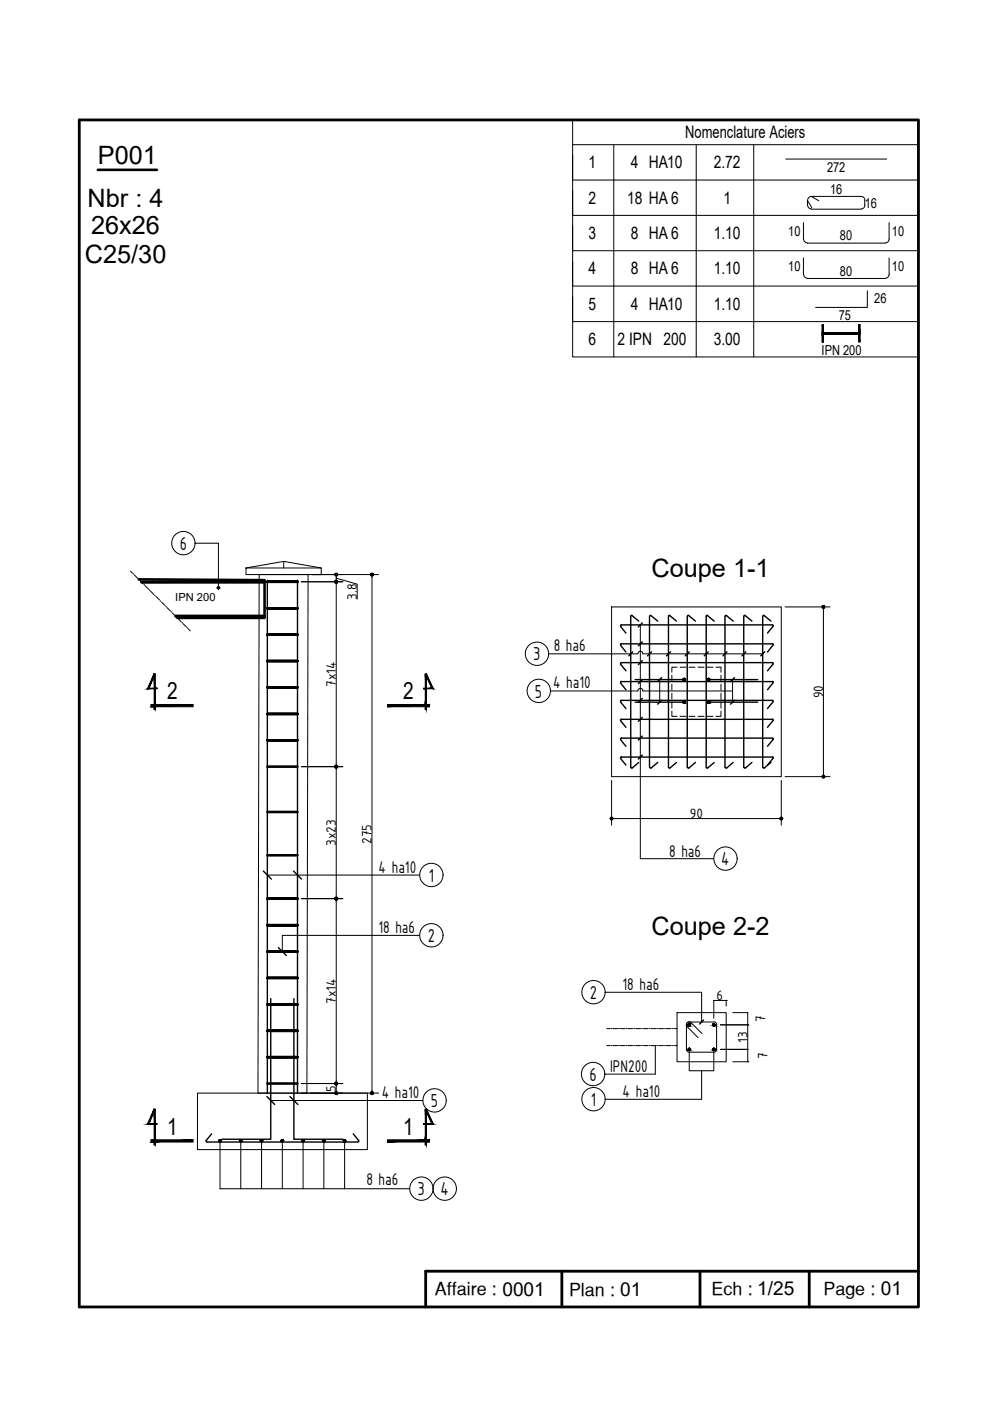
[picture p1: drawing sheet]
<svg xmlns="http://www.w3.org/2000/svg" width="210mm" height="297mm" viewBox="0 0 210 297" stroke-linecap="round" stroke-linejoin="round" font-family="sans-serif">
<!-- layer: -SOG Nomenclature -->
<g fill="none" stroke="#000" stroke-width=".21">
<path d="M121.4 25.4h73.3v12.8h-73.3zM121.4 32.9v12.8h73.3M121.4 30.7h73.3M130.1 30.7v45M147.6 30.7v45M159.8 30.7v45M166.6 33.7h21.4M194.7 32.9v42.8h-73.3v-12.8M121.4 40.4v12.8h73.3M121.4 47.9v12.7h73.3M121.4 55.4v12.8h73.3M170.3 47.2v3.5"/>
<path d="M170.3 54.7v3.5M170.4 50.7a.83 .83 0 0 0 .8 .8h16.5M170.4 58.2a.83 .83 0 0 0 .8 .8M171.2 43.5v-1l.9 1.6M171.2 59h16.5M171.2 43.5a.83 .83 0 0 0 .9 .8M172 41.6h10.6a.83 .83 0 0 1 .8 .9M172 44.4h10.5M172 41.6l1.6 1M172.1 41.6a.83 .83 0 0 0-.9 .9M183.3 42.5v1M183.4 43.5a.83 .83 0 0 1-.8 .8"/>
<path d="M188.5 50.7a.83 .83 0 0 1-.8 .8M188.5 58.2a.83 .83 0 0 1-.8 .8M188.5 47.2v3.5M188.5 54.7v3.5M174.6 70.4v-1.5h-.3v3.6h.3v-1.6l.2-.1M174.6 70.4l.2 .1h7.1l.2-.1M182.1 70.4v-1.5h.2v3.6h-.2v-1.6l-.2-.1-7.1 .1M183.9 61.7v3.5h-11M27.7 121.1l.4 .4M28.2 121.6l.2 .1M28.5 121.9l.7 .7M29.3 122.8l.2 .1"/>
<path d="M29.6 123l.8 .8M30.5 123.9l.1 .2M30.8 124.2l.7 .7M31.7 125l.1 .2M31.9 125.3l.7 .8M32.8 126.2l.1 .2M33.1 126.5l.7 .7M34 127.4l.1 .1M34.2 127.7l.8 .6M35.1 128.5l.2 .1M35.4 128.8l.7 .7M36.2 129.7l.2 .1"/>
<path d="M36.5 129.9l.8 .8M37.4 130.8l.1 .2M37.7 131.1l.7 .7M38.6 131.9l.1 .2M38.8 132.2l.7 .8M39.7 133.1l.1 .2M40 133.4l.3 .4M129.7 128.7h36v36h-36zM128.7 218.1h.6M129.5 218.1h.2M129.9 218.1h1M131.1 218.1h.2"/>
<path d="M131.5 218.1h1M132.8 218.1h.2M133.1 218.1h1.1M134.4 218.1h.2M134.8 218.1h1M136 218.1h.2M136.4 218.1h1M137.6 218.1h.2M138 218.1h1.1M139.2 218.1h.2M139.7 218.1h1M140.9 218.1h.2"/>
<path d="M141.3 218.1h1M142.5 218.1h.2M142.9 218.1h.7M143.6 214.7h10.4v10.4h-10.4zM128.7 221.7h.6M129.5 221.7h.2M129.9 221.7h1M131.1 221.7h.2M131.5 221.7h1M132.8 221.7h.2M133.1 221.7h1.1M134.4 221.7h.2"/>
<path d="M134.8 221.7h1M136 221.7h.2M136.4 221.7h1M137.6 221.7h.2M138 221.7h1.1M139.2 221.7h.2M139.7 221.7h1M140.9 221.7h.2M141.3 221.7h1M142.5 221.7h.2M142.9 221.7h.7"/>
</g>
<!-- layer: 1 SCA texte cotes -->
<g fill="none" stroke="#000" stroke-width=".21">
<path d="M63.9 123.3h8.8M66.1 121.8h14.2M71.3 122.6l4.4 1.3v3.1M71.3 122.1v.9M71.3 123.6v38.6M78.9 122.1v109.4M166.5 128.7h9.5M174.6 129v35.4M63.9 162.5h8.8M71.3 162.8v27.4M129.7 165.5v9.4M130 173.6h35.4"/>
<path d="M165.7 165.5v9.4M166.5 164.7h9.5M63.9 190.5h8.8M71.3 190.9v38.5M151.3 212.1h2.6M151.3 212.1v3.8M152.7 217.3h5.9M153.9 212.1h.1M154 212.1h.1M154 212.1v1.2M155.4 214.7h3.2M158.5 217.3v7.8"/>
<path d="M158.5 217.3h.1M158.5 214.7h.1M158.5 214.7v2.6M63.9 231.8h16.4M63.9 229.7h8.8M71.3 230v1.5M152.7 222.5h5.9M155.4 225.1h3.2M158.5 225.1h.1"/>
</g>
<g fill="#000" stroke="#000" stroke-width=".21">
<path d="M71 123.3l.1 .3 .2-.3zM71.1 123.6l.2-.3v.3z"/>
<path d="M71.1 123.6h.2v-.3zM71.3 123.3l.2 .3h-.2zM71.3 123.3l.2 .3 .1-.3z"/>
<path d="M71.1 122l.2 .1v-.3zM71.3 121.8l.2 .2-.2 .1zM71.3 121.8l.2 .2 .1-.2z"/>
<path d="M71.1 123.1l.2 .2v-.3zM71.1 123.1l.2 .2h-.3zM71 123.3l.1 .3 .2-.3z"/>
<path d="M71.3 123.3v.3h.2zM71.3 123.3h.3l-.1 .3zM71.3 123.3h.3l-.1-.2z"/>
<path d="M71.1 121.6l.2 .2v-.3zM71.1 121.6l.2 .2h-.3zM71 121.8l.1 .2 .2-.2z"/>
<path d="M71.3 123v.3l.2-.2zM71.1 123.1l.2-.1v.3zM71.1 123.1l-.1 .2h.3z"/>
<path d="M71.3 123.3h.3l-.1-.2zM71.3 123l.2 .1-.2 .2z"/>
<path d="M71.5 121.6l-.2 .2h.3zM71.3 121.5l.2 .1-.2 .2z"/>
<path d="M78.7 122l.2 .1v-.3zM78.9 121.8l.2 .2-.2 .1zM78.9 121.8l.2 .2 .1-.2z"/>
<path d="M78.7 121.6l.2 .2v-.3zM78.7 121.6l.2 .2h-.4zM78.5 121.8l.2 .2 .2-.2z"/>
<path d="M79.1 121.6l-.2 .2h.3zM78.9 121.5l.2 .1-.2 .2z"/>
<path d="M174.4 128.9l.2 .1v-.3zM174.6 128.7l.2 .2-.2 .1zM174.6 128.7l.2 .2 .1-.2z"/>
<path d="M174.4 128.5l.2 .2v-.3zM174.4 128.5l.2 .2h-.3zM174.3 128.7l.1 .2 .2-.2z"/>
<path d="M174.8 128.5l-.2 .2h.3zM174.6 128.4l.2 .1-.2 .2z"/>
<path d="M71 162.5l.1 .3 .2-.3zM71.1 162.8l.2-.3v.3z"/>
<path d="M71.1 162.8h.2v-.3zM71.3 162.5l.2 .3h-.2zM71.3 162.5l.2 .3 .1-.3z"/>
<path d="M71.1 162.3l.2 .2v-.3zM71.1 162.3l.2 .2h-.3zM71 162.5l.1 .3 .2-.3z"/>
<path d="M71.3 162.5v.3h.2zM71.3 162.5h.3l-.1 .3zM71.3 162.5h.3l-.1-.2z"/>
<path d="M71.3 162.2v.3l.2-.2zM71.1 162.3l.2-.1v.3zM71.1 162.3l-.1 .2h.3z"/>
<path d="M71.5 162.3l-.2 .2h.3zM71.3 162.2l.2 .1-.2 .2z"/>
<path d="M129.4 173.6l.1 .2 .2-.2zM129.5 173.8l.2-.2v.2zM129.7 173.6v.2h.2z"/>
<path d="M129.5 173.3l.2 .3v-.3zM129.5 173.3l.2 .3h-.3z"/>
<path d="M129.7 173.6l.2 .2 .1-.2zM129.7 173.6l.2-.3 .1 .3zM129.7 173.3v.3l.2-.3z"/>
<path d="M165.4 173.3v.3h.3zM165.4 173.6h.3l-.3 .2zM165.7 173.6l-.3 .2h.3z"/>
<path d="M165.7 173.6v.2h.2zM165.7 173.6h.2v.2z"/>
<path d="M165.9 173.3l-.2 .3h.2zM165.7 173.3h.2l-.2 .3zM165.4 173.3l.3 .3v-.3z"/>
<path d="M174.3 164.7l.1 .2 .2-.2zM174.4 164.9l.2-.2v.3z"/>
<path d="M174.6 164.7v.3l.2-.1zM174.6 164.7h.3l-.1 .2zM174.6 164.7h.3l-.1-.2z"/>
<path d="M174.6 164.4v.3l.2-.2zM174.4 164.5l.2-.1v.3zM174.4 164.5l-.1 .2h.3z"/>
<path d="M71 190.5l.1 .2 .2-.2zM71.1 190.7l.2-.2v.4z"/>
<path d="M71.1 190.7l.2 .2v-.4zM71.3 190.5l.2 .2-.2 .2zM71.3 190.5l.2 .2 .1-.2z"/>
<path d="M71.1 190.3l.2 .2v-.3zM71.1 190.3l.2 .2h-.3zM71 190.5l.1 .2 .2-.2z"/>
<path d="M71.3 190.5v.4l.2-.2zM71.3 190.5h.3l-.1 .2zM71.3 190.5h.3l-.1-.2z"/>
<path d="M71.3 190.2v.3l.2-.2zM71.1 190.3l.2-.1v.3zM71.1 190.3l-.1 .2h.3z"/>
<path d="M71.5 190.3l-.2 .2h.3zM71.3 190.2l.2 .1-.2 .2z"/>
<path d="M71 231.8l.1 .2 .2-.2zM71.1 232l.2-.2v.3z"/>
<path d="M71 229.7l.1 .2 .2-.2zM71.1 229.9l.2-.2v.3z"/>
<path d="M71.1 229.9l.2 .1v-.3zM71.3 229.7l.2 .2-.2 .1zM71.3 229.7l.2 .2 .1-.2z"/>
<path d="M71.3 231.8v.3l.2-.1zM71.3 231.8h.3l-.1 .2zM71.3 231.8h.3l-.1-.3z"/>
<path d="M71.1 229.5l.2 .2v-.3zM71.1 229.5l.2 .2h-.3zM71 229.7l.1 .2 .2-.2z"/>
<path d="M71.3 229.7v.3l.2-.1zM71.3 229.7h.3l-.1 .2zM71.3 229.7h.3l-.1-.2z"/>
<path d="M71.3 231.5v.3l.2-.3zM71.1 231.5h.2v.3zM71.1 231.5l-.1 .3h.3z"/>
<path d="M71.3 229.4v.3l.2-.2zM71.1 229.5l.2-.1v.3zM71.1 229.5l-.1 .2h.3z"/>
<path d="M71.5 229.5l-.2 .2h.3zM71.3 229.4l.2 .1-.2 .2z"/>
<path d="M78.5 231.8l.2 .2 .2-.2zM78.7 232l.2-.2v.3z"/>
<path d="M78.9 231.8v.3l.2-.1zM78.9 231.8h.3l-.1 .2zM78.9 231.8h.3l-.1-.3z"/>
<path d="M78.9 231.5v.3l.2-.3zM78.7 231.5h.2v.3zM78.7 231.5l-.2 .3h.4z"/>
</g>
<path d="M60.2 119l-8 1.4M52.2 120.4h15.9v1.4h-15.9zM54.9 121.8h10.4l-.2 110h-10.4zM60.2 120.4v-1.4l7.9 1.4M41.9 231.8h36v11.9h-36z" fill="none" stroke="#000" stroke-width=".21"/>
<!-- layer: -SOG Aciers -->
<g fill="none" stroke="#000" stroke-width=".3">
<path d="M56.7 123v108.8M63.1 123v108.8M131.6 132.8l1.1 1.4M131.6 136.8l1.1 1.4M131.7 132.5h32M131.7 136.5h32M131.8 132.5l-.2 .1v.2M131.8 136.5l-.2 .1v.2M134 130.5l1.4 1.2M134 130.5h-.2l-.1 .1v32.1l.3 .1M137.7 130.7v32M138 130.5l1.4 1.2"/>
<path d="M138.1 130.5h-.2l-.1 .1M142 130.5l1.4 1.2M142 130.5h-.2l-.1 .1v32.1l.3 .1M145.7 130.7v32M146 130.5l1.4 1.2M146.1 130.5h-.2l-.1 .1M150 130.5l1.4 1.2M150 130.5h-.2l-.1 .1v32.1l.3 .1M153.7 130.7v32M154.1 130.5l1.3 1.2M154.1 130.5h-.2l-.1 .1M157.7 130.7v32"/>
<path d="M158 130.5l1.4 1.2M158 130.5h-.2l-.1 .1M161.7 130.7v32M162.1 130.5l1.3 1.2M162.1 130.5h-.2l-.1 .1M163.8 132.5l.1 .1v.2M163.8 136.5l.1 .1v.2M163.9 132.8l-1.2 1.4M163.9 136.8l-1.2 1.4M131.6 140.8l1.1 1.4M131.6 144.8l1.1 1.4M131.6 148.8l1.1 1.4"/>
<path d="M131.6 152.8l1.1 1.4M131.6 156.8l1.1 1.4M131.7 140.5h32M131.7 144.5h32M131.7 148.5h32M131.7 152.5h32M131.7 156.5h32M131.8 140.5l-.2 .1v.2M131.8 144.5l-.2 .1v.2M131.8 148.5l-.2 .1v.2M131.8 152.5l-.2 .1v.2M131.8 156.5l-.2 .1v.2"/>
<path d="M134.7 144.1h10.4M134.7 148.9h10.4M150.2 144.1h10.5M150.2 148.9h10.5M163.8 140.5l.1 .1v.2M163.8 144.5l.1 .1v.2M163.8 148.5l.1 .1v.2M163.8 152.5l.1 .1v.2M163.8 156.5l.1 .1v.2M163.9 140.8l-1.2 1.4M163.9 144.8l-1.2 1.4M163.9 148.8l-1.2 1.4"/>
<path d="M163.9 152.8l-1.2 1.4M163.9 156.8l-1.2 1.4M131.6 160.8l1.1 1.4M131.7 160.5h32M131.8 160.5l-.2 .1v.2M135.4 161.7l-1.4 1.1M137.8 162.7l.1 .1h.2M139.4 161.7l-1.4 1.1M143.4 161.7l-1.4 1.1M145.8 162.7l.1 .1h.2M147.4 161.7l-1.4 1.1M151.4 161.7l-1.4 1.1"/>
<path d="M153.8 162.7l.1 .1h.2M155.4 161.7l-1.3 1.1M157.7 162.7l.1 .1h.2M159.4 161.7l-1.4 1.1M161.8 162.7l.1 .1h.2M163.4 161.7l-1.3 1.1M163.8 160.5l.1 .1v.2M163.9 160.8l-1.2 1.4M57.4 211.7v29.8h-10.4M62.3 211.7v29.8h10.4M43.7 241.8v.2l.2 .1M43.9 242.1h32"/>
<path d="M44.9 240.4l-1.2 1.4M74.9 240.4l1.1 1.4M76 241.8l.1 .2-.2 .1"/>
</g>
<g fill="none" stroke="#000" stroke-width=".55">
<path d="M29.4 122.8l26.7 .2v8h-18.5M30.1 123.5h26M37.2 130.6h18.9M37.3 130.8h18.8M56.1 123.3l-26.1 .1M63.1 134.6h-6.4h6.4M63.1 129h-6.4h6.4M63.1 123.3h-6.4h6.4M63.1 157h-6.4h6.4M63.1 151.4h-6.4h6.4M63.1 145.7h-6.4h6.4M63.1 140.2h-6.4h6.4"/>
<path d="M56.7 172.2h6.4M56.7 162.5h6.4M56.7 181.3h6.4M63.1 196.2h-6.4h6.4M63.1 190.5h-6.4h6.4M63.1 218.6h-6.4h6.4M63.1 213h-6.4h6.4M63.1 207.3h-6.4h6.4M63.1 201.7h-6.4h6.4M56.7 229.7h6.4M63.1 224.1h-6.4h6.4"/>
</g>
<g fill="#000" stroke="#000" stroke-width=".21">
<path d="M144.8 144.2h.5zM144.9 144h.4zM144.9 149h.3zM145 144.3h.1zM145 149.1h.1zM150 149h.5zM150.2 144.3h.1zM150.2 149.1h.1zM145.9 217.4h.4zM146 217.5h.2zM146.1 217.1h.1zM146.1 217.5h.1z"/>
<path d="M151.2 217.2h.4zM145.9 222.6h.4zM146.1 222.3h.1zM146.1 222.7h.1zM151.2 222.4h.4zM55.2 241.8h.5zM55.3 241.7h.3zM59.6 241.8h.5zM59.7 241.7h.3zM64 242h.5zM64.1 241.7h.3zM64.2 241.6h.1z"/>
<path d="M68.4 242h.5zM68.5 241.7h.3zM68.6 242.1h.1zM72.8 242h.5zM72.9 241.7h.3zM73 242.1h.1z"/>
<path d="M144.9 143.9h.3zM144.9 143.9h.3zM144.9 143.9h.3z"/>
<path d="M145 143.8h.1zM145 143.8h.1zM145 143.8h.1z"/>
<path d="M145 148.7h.1zM145 148.7h.1z"/>
<path d="M145 143.8h.2zM144.9 143.8h.3z"/>
<path d="M145 148.7h.2zM144.9 148.7h.3zM144.9 148.7h.3zM144.9 148.7h.3z"/>
<path d="M145 149.1h.1zM145 149.1h.1z"/>
<path d="M144.9 143.8l.3 .1zM144.9 143.8l.3 .1z"/>
<path d="M144.9 143.9h.3zM144.9 143.9h.3zM144.9 143.9h.3zM144.9 143.9h.3z"/>
<path d="M144.9 144.3h.3zM144.9 144.3h.3z"/>
<path d="M144.9 144.3h.3zM144.9 144.3h.2zM145 144.3h.1zM145 144.3h.1z"/>
<path d="M144.9 148.7h.3zM144.9 148.7h.3z"/>
<path d="M144.9 149.1h.3zM144.9 149.1h.2z"/>
<path d="M144.9 143.9h.3zM144.9 143.9h.3zM144.9 143.9h.3z"/>
<path d="M144.9 144.3h.3zM144.9 144.3h.3z"/>
<path d="M144.9 148.7h.3zM144.9 148.7h.3z"/>
<path d="M144.9 149h.3zM144.9 149h.3z"/>
<path d="M144.9 149l.3 .1zM144.9 149l.3 .1z"/>
<path d="M144.9 149.1h.3zM144.9 149.1h.3zM144.9 149.1h.3zM144.9 149.1h.3z"/>
<path d="M144.9 143.9l.4 .1zM144.9 143.9l.4 .1zM144.8 144h.5z"/>
<path d="M144.9 144.2h.3zM144.9 144.2h.3z"/>
<path d="M144.9 144.2h.3zM144.9 144.2l.3 .1zM144.9 144.3h.3zM144.9 144.3h.3z"/>
<path d="M144.9 148.7h.3zM144.9 148.7h.3z"/>
<path d="M144.9 148.7h.3zM144.9 148.7h.3zM144.9 148.7h.3zM144.9 148.7h.3z"/>
<path d="M144.9 149h.3zM144.9 149h.4z"/>
<path d="M144.9 149h.3zM144.9 149h.3zM144.9 149h.3z"/>
<path d="M144.8 144h.5zM144.8 144h.5zM144.8 144h.5zM144.8 144h.5z"/>
<path d="M144.8 144h.5zM144.8 144h.5z"/>
<path d="M144.8 144l.5 .1zM144.8 144l.5 .1zM144.8 144.1h.5zM144.8 144.1h.5z"/>
<path d="M144.8 144.1h.5zM144.8 144.1h.5zM144.8 144.1h.5zM144.8 144.1h.5z"/>
<path d="M144.8 144.1l.5 .1zM144.8 144.1l.5 .1zM144.8 144.2h.5z"/>
<path d="M144.9 144.2h.4zM144.9 144.2h.3zM144.9 144.2h.3zM144.9 144.2h.3z"/>
<path d="M144.9 148.7h.4zM144.9 148.7h.4z"/>
<path d="M144.9 148.7l.4 .1zM144.9 148.7l.4 .1zM144.8 148.8h.5zM144.8 148.8h.5z"/>
<path d="M144.8 148.8h.5zM144.8 148.8h.5z"/>
<path d="M144.8 148.8l.5 .1zM144.8 148.8l.5 .1zM144.8 148.9h.5zM144.8 148.9h.5z"/>
<path d="M144.8 148.9h.5zM144.8 148.9h.5zM144.8 148.9h.5zM144.8 148.9h.5z"/>
<path d="M144.8 148.9l.5 .1zM144.8 148.9l.5 .1zM144.8 149h.5zM144.8 149h.5z"/>
<path d="M144.8 149h.5zM144.8 149h.5z"/>
<path d="M150.2 143.8h.1zM150.2 143.8h.1zM150.2 143.8h.1z"/>
<path d="M150.2 148.7h.1zM150.2 148.7h.1z"/>
<path d="M150.2 143.8h.2zM150.2 143.8h.2z"/>
<path d="M150.2 148.7h.2zM150.2 148.7h.2zM150.2 148.7h.2zM150.2 148.7h.2z"/>
<path d="M150.2 149.1h.1zM150.2 149.1h.1z"/>
<path d="M150.2 143.8l.2 .1zM150.2 143.8l.2 .1z"/>
<path d="M150.2 143.9h.2zM150.1 143.9h.3zM150.1 143.9h.3zM150.1 143.9h.3z"/>
<path d="M150.2 144.3h.2zM150.2 144.3h.2z"/>
<path d="M150.2 144.3h.2zM150.2 144.3h.1zM150.2 144.3h.1zM150.2 144.3h.1z"/>
<path d="M150.2 148.7h.2zM150.1 148.7h.3z"/>
<path d="M150.2 149.1h.2zM150.2 149.1h.1z"/>
<path d="M150.1 143.9h.4zM150.1 143.9h.4zM150.1 143.9h.4zM150.1 143.9h.4zM150.1 143.9h.4zM150.1 143.9h.4z"/>
<path d="M150.1 144.3h.3zM150.1 144.3h.3z"/>
<path d="M150.1 148.7h.3zM150.1 148.7h.3z"/>
<path d="M150.1 148.7h.4zM150.1 148.7h.4z"/>
<path d="M150.1 149l.3 .1zM150.1 149l.3 .1z"/>
<path d="M150.1 149.1h.3zM150.1 149.1h.3zM150.2 149.1h.2zM150.2 149.1h.2z"/>
<path d="M150.1 143.9l.4 .1zM150.1 143.9l.4 .1z"/>
<path d="M150 144.2h.5zM150 144.2h.5z"/>
<path d="M150 144.2h.5zM150 144.2h.5zM150.1 144.2h.4zM150.1 144.2h.4zM150.1 144.2h.4zM150.1 144.2h.4z"/>
<path d="M150.1 144.2h.4zM150.1 144.2l.3 .1zM150.1 144.3h.3zM150.1 144.3h.3z"/>
<path d="M150.1 148.7h.4zM150.1 148.7h.4zM150.1 148.7h.4zM150.1 148.7h.4z"/>
<path d="M150.1 148.7h.4zM150 148.7h.5z"/>
<path d="M150 148.7l.5 .1zM150 148.7l.5 .1zM150 148.8h.5zM150 148.8h.5z"/>
<path d="M150.1 149h.4zM150.1 149h.4zM150.1 149h.4zM150.1 149h.4z"/>
<path d="M150.1 149h.4zM150.1 149h.3z"/>
<path d="M150 144h.5zM150 144h.5z"/>
<path d="M150 144h.5zM150 144h.5zM150 144h.5zM150 144h.5z"/>
<path d="M150 144h.5zM150 144h.5z"/>
<path d="M150 144l.5 .1zM150 144l.5 .1zM150 144.1h.5zM150 144.1h.5z"/>
<path d="M150 144.1h.5zM150 144.1h.5zM150 144.1h.5zM150 144.1h.5z"/>
<path d="M150 144.1l.5 .1zM150 144.1l.5 .1z"/>
<path d="M150 148.8h.5zM150 148.8h.5z"/>
<path d="M150 148.8l.5 .1zM150 148.8l.5 .1zM150 148.9h.5zM150 148.9h.5z"/>
<path d="M150 148.9h.5zM150 148.9h.5zM150 148.9h.5zM150 148.9h.5z"/>
<path d="M150 148.9l.5 .1zM150 148.9l.5 .1zM150 149h.5zM150 149h.5z"/>
<path d="M150 149h.5zM150 149h.5zM150 149h.5z"/>
<path d="M146.1 217.1h.1zM146 217.1h.2z"/>
<path d="M146 217.1h.3zM146 217.1h.3zM146 217.1h.3zM146 217.1h.3z"/>
<path d="M146 217.1h.3zM146 217.1h.3zM146 217.1h.3zM146 217.1h.3z"/>
<path d="M146 217.5h.3zM146 217.5h.2zM146 217.5h.2z"/>
<path d="M146 217.1h.3zM146 217.1h.3z"/>
<path d="M146 217.1l.3 .1zM146 217.1l.3 .1zM146 217.2h.3zM146 217.2h.3z"/>
<path d="M146 217.5h.3zM146 217.5h.3z"/>
<path d="M146 217.5h.3zM146 217.5h.3zM146 217.5h.3zM146 217.5h.3z"/>
<path d="M146 217.5h.3zM146 217.5h.3zM146 217.5h.3zM146 217.5h.3z"/>
<path d="M146 217.2h.3zM146 217.2h.3z"/>
<path d="M146 217.4l.3 .1zM146 217.4l.3 .1z"/>
<path d="M145.9 217.2h.5zM145.9 217.2h.5z"/>
<path d="M145.9 217.2h.5zM145.9 217.2h.5zM145.9 217.2h.5zM145.9 217.2h.5z"/>
<path d="M145.9 217.2l.5 .1zM145.9 217.2l.5 .1zM145.9 217.3h.5zM145.9 217.3h.5z"/>
<path d="M145.9 217.3h.5zM145.9 217.3h.5zM145.9 217.3h.5zM145.9 217.3h.5z"/>
<path d="M145.9 217.3l.5 .1zM145.9 217.3l.5 .1zM145.9 217.4h.5zM145.9 217.4h.5z"/>
<path d="M145.9 217.4h.5zM145.9 217.4h.4zM145.9 217.4h.4z"/>
<path d="M151.3 217.1h.1zM151.3 217.1h.1z"/>
<path d="M151.3 217.5h.1zM151.3 217.5h.1z"/>
<path d="M151.3 217.1h.2zM151.3 217.1h.2z"/>
<path d="M151.3 217.1h.2zM151.2 217.1h.3z"/>
<path d="M151.2 217.1h.3zM151.2 217.1h.3z"/>
<path d="M151.2 217.1h.3zM151.2 217.1h.3zM151.2 217.1h.3zM151.2 217.1h.3z"/>
<path d="M151.2 217.5h.3zM151.2 217.5h.3z"/>
<path d="M151.3 217.5h.2zM151.3 217.5h.1z"/>
<path d="M151.2 217.1l.4 .1zM151.2 217.1l.4 .1zM151.1 217.2h.5z"/>
<path d="M151.2 217.5h.3zM151.2 217.5h.4z"/>
<path d="M151.2 217.5h.3zM151.2 217.5h.3z"/>
<path d="M151.2 217.5h.3zM151.2 217.5h.3zM151.2 217.5h.3zM151.2 217.5h.3z"/>
<path d="M151.1 217.2h.5zM151.1 217.2h.5zM151.1 217.2h.5zM151.1 217.2h.5z"/>
<path d="M151.1 217.2h.5zM151.1 217.2h.5zM151.1 217.2h.5zM151.1 217.2h.5z"/>
<path d="M151.1 217.4h.5zM151.1 217.4h.5z"/>
<path d="M151.1 217.4h.5zM151.1 217.4h.5zM151.1 217.4h.5zM151.1 217.4h.5z"/>
<path d="M151.1 217.4l.5 .1zM151.1 217.4l.5 .1z"/>
<path d="M151.1 217.2l.5 .1zM151.1 217.2l.5 .1zM151.1 217.3h.5zM151.1 217.3h.5z"/>
<path d="M151.1 217.3h.5zM151.1 217.3h.5zM151.1 217.3h.5zM151.1 217.3h.5z"/>
<path d="M151.1 217.3l.5 .1zM151.1 217.3l.5 .1z"/>
<path d="M146.1 222.3h.1zM146 222.3h.2z"/>
<path d="M146 222.7h.2zM146 222.7h.3z"/>
<path d="M146 222.7h.2zM146 222.7h.2z"/>
<path d="M146 222.3h.3zM146 222.3h.3z"/>
<path d="M146 222.3h.3zM146 222.3h.3z"/>
<path d="M146 222.3h.3zM146 222.3h.3zM146 222.3h.3zM146 222.3h.3z"/>
<path d="M146 222.7h.3zM146 222.7h.3z"/>
<path d="M146 222.7h.3zM146 222.7h.3z"/>
<path d="M146 222.3h.3zM146 222.3h.3z"/>
<path d="M146 222.3l.3 .1zM146 222.3l.3 .1zM146 222.4h.3zM146 222.4h.3z"/>
<path d="M146 222.7h.3zM146 222.7h.3z"/>
<path d="M146 222.7h.3zM146 222.7h.3z"/>
<path d="M146 222.7h.3zM146 222.7h.3z"/>
<path d="M146 222.4h.3zM146 222.4h.3z"/>
<path d="M146 222.6l.3 .1zM146 222.6l.3 .1z"/>
<path d="M145.9 222.4h.5zM145.9 222.4h.5z"/>
<path d="M145.9 222.4h.5zM145.9 222.4h.5zM145.9 222.4h.5zM145.9 222.4h.5z"/>
<path d="M145.9 222.4l.5 .1zM145.9 222.4l.5 .1zM145.9 222.5h.5zM145.9 222.5h.5z"/>
<path d="M145.9 222.5h.5zM145.9 222.5h.5zM145.9 222.5h.5zM145.9 222.5h.5z"/>
<path d="M145.9 222.5l.5 .1zM145.9 222.5l.5 .1zM145.9 222.6h.5zM145.9 222.6h.5z"/>
<path d="M145.9 222.6h.5zM145.9 222.6h.4zM145.9 222.6h.4z"/>
<path d="M151.3 222.3h.1zM151.3 222.3h.1zM151.3 222.3h.1zM151.3 222.3h.1z"/>
<path d="M151.3 222.3h.2zM151.2 222.3h.3z"/>
<path d="M151.3 222.7h.1zM151.3 222.7h.1z"/>
<path d="M151.2 222.3h.3zM151.2 222.3h.3z"/>
<path d="M151.2 222.3h.3zM151.2 222.3h.3zM151.2 222.3h.3zM151.2 222.3h.3z"/>
<path d="M151.2 222.7h.3zM151.2 222.7h.2zM151.3 222.7h.1zM151.3 222.7h.1z"/>
<path d="M151.2 222.3l.4 .1zM151.2 222.3l.4 .1zM151.1 222.4h.5z"/>
<path d="M151.2 222.7h.3zM151.2 222.7h.3zM151.2 222.7h.3zM151.2 222.7h.4z"/>
<path d="M151.2 222.7h.3zM151.2 222.7h.3zM151.2 222.7h.3zM151.2 222.7h.3z"/>
<path d="M151.1 222.4h.5zM151.1 222.4h.5zM151.1 222.4h.5zM151.1 222.4h.5z"/>
<path d="M151.1 222.4h.5zM151.1 222.4h.5zM151.1 222.4h.5zM151.1 222.4h.5z"/>
<path d="M151.1 222.6h.5zM151.1 222.6h.5z"/>
<path d="M151.1 222.6h.5zM151.1 222.6h.5zM151.1 222.6h.5zM151.1 222.6h.5z"/>
<path d="M151.1 222.6l.5 .1zM151.1 222.6l.5 .1z"/>
<path d="M151.1 222.4l.5 .1zM151.1 222.4l.5 .1zM151.1 222.5h.5zM151.1 222.5h.5z"/>
<path d="M151.1 222.5h.5zM151.1 222.5h.5zM151.1 222.5h.5zM151.1 222.5h.5z"/>
<path d="M151.1 222.5l.5 .1zM151.1 222.5l.5 .1z"/>
<path d="M46.6 241.6h.1zM46.6 241.6h.1zM46.6 241.6h.1zM46.6 241.6h.1z"/>
<path d="M46.6 241.6l.2 .1zM46.6 241.6l.2 .1zM46.5 241.7h.3zM46.5 241.7h.3z"/>
<path d="M46.6 242.1h.1zM46.6 242.1h.1z"/>
<path d="M46.5 241.7h.3zM46.5 241.7h.3z"/>
<path d="M46.5 242l.3 .1zM46.5 242l.3 .1z"/>
<path d="M46.5 242.1h.3zM46.5 242.1h.2zM46.6 242.1h.1zM46.6 242.1h.1z"/>
<path d="M46.5 241.7h.3zM46.5 241.7h.3zM46.5 241.7h.3zM46.5 241.7h.3z"/>
<path d="M46.5 241.7l.4 .1zM46.5 241.7l.4 .1zM46.4 241.8h.5zM46.4 241.8h.5z"/>
<path d="M46.5 242h.3zM46.5 242h.3zM46.5 242h.3zM46.5 242h.3z"/>
<path d="M46.5 242h.3zM46.5 242h.3z"/>
<path d="M46.4 241.8h.5zM46.4 241.8h.5zM46.4 241.8h.5zM46.4 241.8h.5z"/>
<path d="M46.4 241.8h.5zM46.4 241.8h.5zM46.4 241.8h.5zM46.4 241.8h.5z"/>
<path d="M46.4 241.9l.5 .1zM46.4 241.9l.5 .1zM46.4 242h.5zM46.4 242h.5z"/>
<path d="M46.4 242h.5zM46.4 242h.5z"/>
<path d="M46.4 242h.5zM46.4 242h.4z"/>
<path d="M46.4 241.8l.5 .1zM46.4 241.8l.5 .1zM46.4 241.9h.5zM46.4 241.9h.5z"/>
<path d="M46.4 241.9h.5zM46.4 241.9h.5z"/>
<path d="M46.4 241.9h.5zM46.4 241.9h.5z"/>
<path d="M51 241.6h.1zM51 241.6h.1zM51 241.6h.1zM51 241.6h.1z"/>
<path d="M51 241.6l.2 .1zM51 241.6l.2 .1zM50.9 241.7h.3zM50.9 241.7h.3z"/>
<path d="M51 242.1h.1zM51 242.1h.1z"/>
<path d="M50.9 241.7h.3zM50.9 241.7h.3z"/>
<path d="M50.9 242l.3 .1zM50.9 242l.3 .1z"/>
<path d="M50.9 242.1h.3zM50.9 242.1h.2zM51 242.1h.1zM51 242.1h.1z"/>
<path d="M50.9 241.7h.3zM50.9 241.7h.3zM50.9 241.7h.3zM50.9 241.7h.3z"/>
<path d="M50.9 241.7l.4 .1zM50.9 241.7l.4 .1zM50.8 241.8h.5zM50.8 241.8h.5z"/>
<path d="M50.9 242h.3zM50.9 242h.3zM50.9 242h.3zM50.9 242h.3z"/>
<path d="M50.9 242h.3zM50.9 242h.3z"/>
<path d="M50.8 241.8h.5zM50.8 241.8h.5zM50.8 241.8h.5zM50.8 241.8h.5z"/>
<path d="M50.8 241.8h.5zM50.8 241.8h.5zM50.8 241.8h.5zM50.8 241.8h.5z"/>
<path d="M50.8 241.9l.5 .1zM50.8 241.9l.5 .1zM50.8 242h.5zM50.8 242h.5z"/>
<path d="M50.8 242h.5zM50.8 242h.5z"/>
<path d="M50.8 242h.5zM50.8 242h.4z"/>
<path d="M50.8 241.8l.5 .1zM50.8 241.8l.5 .1zM50.8 241.9h.5zM50.8 241.9h.5z"/>
<path d="M50.8 241.9h.5zM50.8 241.9h.5z"/>
<path d="M50.8 241.9h.5zM50.8 241.9h.5z"/>
<path d="M55.4 241.6h.1zM55.4 241.6h.1zM55.4 241.6h.1zM55.4 241.6h.1z"/>
<path d="M55.4 241.6l.2 .1zM55.4 241.6l.2 .1zM55.3 241.7h.3zM55.3 241.7h.3z"/>
<path d="M55.4 242.1h.1zM55.4 242.1h.1z"/>
<path d="M55.3 241.7h.3zM55.3 241.7h.3z"/>
<path d="M55.3 242l.3 .1zM55.3 242l.3 .1z"/>
<path d="M55.3 242.1h.3zM55.3 242.1h.2zM55.4 242.1h.1zM55.4 242.1h.1z"/>
<path d="M55.3 241.7h.3zM55.3 241.7h.3zM55.2 241.7h.4z"/>
<path d="M55.2 241.7l.5 .1zM55.2 241.7l.5 .1zM55.2 241.8h.5zM55.2 241.8h.5z"/>
<path d="M55.2 242h.4zM55.2 242h.5z"/>
<path d="M55.2 242h.4zM55.2 242h.4zM55.3 242h.3zM55.3 242h.3z"/>
<path d="M55.3 242h.3zM55.3 242h.3z"/>
<path d="M55.2 241.8h.5zM55.2 241.8h.5zM55.2 241.8h.5z"/>
<path d="M55.2 241.8h.5zM55.2 241.8h.5zM55.2 241.8h.5zM55.2 241.8h.5z"/>
<path d="M55.2 241.8l.5 .1zM55.2 241.8l.5 .1z"/>
<path d="M55.2 241.9h.5zM55.2 241.9h.5z"/>
<path d="M55.2 241.9h.5zM55.2 241.9h.5zM55.2 241.9h.5zM55.2 241.9h.5z"/>
<path d="M55.2 241.9l.5 .1zM55.2 241.9l.5 .1zM55.2 242h.5zM55.2 242h.5z"/>
<path d="M55.2 242h.5zM55.2 242h.5z"/>
<path d="M59.8 241.6h.1zM59.8 241.6h.1zM59.8 241.6h.1zM59.8 241.6h.1z"/>
<path d="M59.8 241.6l.2 .1zM59.8 241.6l.2 .1zM59.7 241.7h.3zM59.7 241.7h.3z"/>
<path d="M59.8 242.1h.1zM59.8 242.1h.1z"/>
<path d="M59.7 241.7h.3zM59.7 241.7h.3z"/>
<path d="M59.7 241.7h.3zM59.7 241.7h.3zM59.6 241.7h.4z"/>
<path d="M59.7 242h.3zM59.7 242h.3z"/>
<path d="M59.7 242h.3zM59.7 242h.3z"/>
<path d="M59.7 242l.3 .1zM59.7 242l.3 .1z"/>
<path d="M59.7 242.1h.3zM59.7 242.1h.2zM59.8 242.1h.1zM59.8 242.1h.1z"/>
<path d="M59.6 241.7l.5 .1zM59.6 241.7l.5 .1zM59.6 241.8h.5zM59.6 241.8h.5z"/>
<path d="M59.6 242h.4zM59.6 242h.5z"/>
<path d="M59.6 242h.4zM59.6 242h.4z"/>
<path d="M59.6 241.8h.5zM59.6 241.8h.5zM59.6 241.8h.5z"/>
<path d="M59.6 241.8h.5zM59.6 241.8h.5zM59.6 241.8h.5zM59.6 241.8h.5z"/>
<path d="M59.6 241.8l.5 .1zM59.6 241.8l.5 .1zM59.6 241.9h.5zM59.6 241.9h.5z"/>
<path d="M59.6 241.9h.5zM59.6 241.9h.5zM59.6 241.9h.5zM59.6 241.9h.5z"/>
<path d="M59.6 241.9l.5 .1zM59.6 241.9l.5 .1zM59.6 242h.5zM59.6 242h.5z"/>
<path d="M59.6 242h.5zM59.6 242h.5z"/>
<path d="M64.1 241.7h.3zM64.1 241.7h.3zM64.1 241.7h.3z"/>
<path d="M64.2 241.6h.1zM64.2 241.6h.1zM64.1 241.6h.2z"/>
<path d="M64.1 241.6l.3 .1zM64.1 241.6l.3 .1zM64.1 241.7h.3z"/>
<path d="M64.1 242.1h.2zM64.1 242.1h.3z"/>
<path d="M64.1 242.1h.2zM64.1 242.1h.2z"/>
<path d="M64.2 242.1h.1zM64.2 242.1h.1z"/>
<path d="M64.1 241.7h.3zM64.1 241.7h.3zM64.1 241.7h.3z"/>
<path d="M64.1 242h.3zM64.1 242h.3zM64.1 242h.3zM64.1 242h.3z"/>
<path d="M64.1 242l.3 .1zM64.1 242l.3 .1z"/>
<path d="M64.1 241.7l.3 .1zM64.1 241.7l.3 .1z"/>
<path d="M64.1 242h.3zM64.1 242h.3z"/>
<path d="M64.1 241.8h.4zM64.1 241.8h.4z"/>
<path d="M64.1 241.8h.4zM64 241.8h.5zM64 241.8h.5zM64 241.8h.5z"/>
<path d="M64 241.8h.5zM64 241.8h.5zM64 241.8h.5zM64 241.8h.5z"/>
<path d="M64 241.8l.5 .1zM64 241.8l.5 .1zM64 241.9h.5zM64 241.9h.5z"/>
<path d="M64 241.9h.5zM64 241.9h.5zM64 241.9h.5zM64 241.9h.5z"/>
<path d="M64 241.9l.5 .1zM64 241.9l.5 .1zM64 242h.5z"/>
<path d="M64.1 242h.4zM64.1 242h.3zM64.1 242h.3zM64.1 242h.3z"/>
<path d="M68.6 241.6h.1zM68.6 241.6h.1zM68.6 241.6h.1z"/>
<path d="M68.6 241.6h.1zM68.5 241.6h.2z"/>
<path d="M68.5 241.6l.2 .1zM68.5 241.6l.2 .1z"/>
<path d="M68.5 241.7h.3zM68.5 241.7h.3zM68.5 241.7h.3zM68.5 241.7h.3z"/>
<path d="M68.5 242.1h.2zM68.5 242.1h.2zM68.6 242.1h.1zM68.6 242.1h.1z"/>
<path d="M68.5 241.7h.3zM68.5 241.7h.3zM68.5 241.7h.3z"/>
<path d="M68.5 242h.3zM68.5 242h.3zM68.5 242h.3zM68.5 242h.3z"/>
<path d="M68.5 242h.3zM68.5 242l.2 .1zM68.5 242.1h.2zM68.5 242.1h.2z"/>
<path d="M68.5 241.7l.3 .1zM68.5 241.7l.3 .1z"/>
<path d="M68.5 242h.3zM68.5 242h.3z"/>
<path d="M68.5 241.8h.4zM68.5 241.8h.4z"/>
<path d="M68.5 241.8h.4zM68.5 241.8h.4zM68.4 241.8h.5zM68.4 241.8h.5z"/>
<path d="M68.4 241.8h.5zM68.4 241.8h.5zM68.4 241.8h.5zM68.4 241.8h.5z"/>
<path d="M68.4 241.8l.5 .1zM68.4 241.8l.5 .1zM68.4 241.9h.5zM68.4 241.9h.5z"/>
<path d="M68.4 241.9h.5zM68.4 241.9h.5zM68.4 241.9h.5zM68.4 241.9h.5z"/>
<path d="M68.4 241.9l.5 .1zM68.4 241.9l.5 .1zM68.4 242h.5z"/>
<path d="M68.5 242h.4zM68.5 242h.3zM68.5 242h.3zM68.5 242h.3z"/>
<path d="M73 241.6h.1zM73 241.6h.1zM73 241.6h.1z"/>
<path d="M73 241.6h.2zM72.9 241.6h.3z"/>
<path d="M72.9 241.6l.3 .1zM72.9 241.6l.3 .1z"/>
<path d="M72.9 241.7h.3zM72.9 241.7h.3zM72.9 241.7h.3zM72.9 241.7h.3z"/>
<path d="M72.9 242.1h.3zM72.9 242.1h.2zM73 242.1h.1zM73 242.1h.1z"/>
<path d="M72.9 241.7h.3zM72.9 241.7h.3zM72.9 241.7h.3z"/>
<path d="M72.9 242h.3zM72.9 242h.3zM72.9 242h.3zM72.9 242h.3z"/>
<path d="M72.9 242h.3zM72.9 242l.3 .1zM72.9 242.1h.3zM72.9 242.1h.3z"/>
<path d="M72.9 241.7l.3 .1zM72.9 241.7l.3 .1z"/>
<path d="M72.9 242h.3zM72.9 242h.3z"/>
<path d="M72.9 241.8h.4zM72.9 241.8h.4z"/>
<path d="M72.9 241.8h.4zM72.9 241.8h.4zM72.8 241.8h.5zM72.8 241.8h.5z"/>
<path d="M72.8 241.8h.5zM72.8 241.8h.5zM72.8 241.8h.5zM72.8 241.8h.5z"/>
<path d="M72.8 241.8l.5 .1zM72.8 241.8l.5 .1zM72.8 241.9h.5zM72.8 241.9h.5z"/>
<path d="M72.8 241.9h.5zM72.8 241.9h.5zM72.8 241.9h.5zM72.8 241.9h.5z"/>
<path d="M72.8 241.9l.5 .1zM72.8 241.9l.5 .1zM72.8 242h.5z"/>
<path d="M72.9 242h.4zM72.9 242h.3zM72.9 242h.3zM72.9 242h.3z"/>
</g>
<g fill="none" stroke="#000" stroke-width=".21">
<path d="M146.1 216.7h5.2M146.2 216.6a.61 .61 0 0 0-.6 .4 .61 .61 0 0 0 .1 .7l2.3 2.3M146.6 216.9l2.2 2.2M146.6 216.8a.61 .61 0 0 0-.7-.1 .61 .61 0 0 0-.4 .6v5.2a.61 .61 0 0 0 .7 .6h5.1M151.4 216.6a.61 .61 0 0 1 .6 .7M151.9 217.3v5.2M152 222.5a.61 .61 0 0 1-.6 .6"/>
<circle cx="145.1" cy="144.1" r=".23"/>
<circle cx="145.1" cy="148.9" r=".23"/>
<circle cx="150.3" cy="144.1" r=".23"/>
<circle cx="150.3" cy="148.9" r=".23"/>
<circle cx="146.2" cy="217.3" r=".23"/>
<circle cx="151.4" cy="217.3" r=".23"/>
<circle cx="146.2" cy="222.5" r=".23"/>
<circle cx="151.4" cy="222.5" r=".23"/>
<circle cx="46.7" cy="241.9" r=".23"/>
<circle cx="51.1" cy="241.9" r=".23"/>
<circle cx="55.5" cy="241.9" r=".23"/>
<circle cx="59.9" cy="241.9" r=".23"/>
<circle cx="64.3" cy="241.9" r=".23"/>
<circle cx="68.7" cy="241.9" r=".23"/>
<circle cx="73.1" cy="241.9" r=".23"/>
</g>
<!-- layer: -SOG Rep. Coupes -->
<g fill="#000" stroke="#000" stroke-width=".21">
<path d="M32 149.4v.4l.9-.4zM32 149.8l.9-.4-.2 .4zM32.9 149.4l-.2 .4 .2 .6zM32.7 149.8l.2 .6h-.2z"/>
<path d="M32.7 142.9v7.5h.2zM32.7 142.9h.2v7.5z"/>
<path d="M32.7 142.8l-1.1 3.1 1.3-3zM32.7 142.8l-1.1 3.1-.4 .1zM31.2 146l2.1-.1h-1.7zM31.2 146l2.1-.1v.1z"/>
<path d="M32 149.8h8.9v-.4zM32 149.4h8.9l-8.9 .4z"/>
<path d="M82.2 149.4v.4l8.8-.4zM82.2 149.8l8.8-.4v.4z"/>
<path d="M90.2 142.9v7.5h.2zM90.2 142.9h.2v7.5z"/>
<path d="M90.2 142.9l1.7 3.1-1.5-3.2zM90.2 142.9l1.7 3.1-.4-.1zM89.8 146h2.1l-.4-.1zM89.8 145.9h1.7l-1.7 .1z"/>
<path d="M90.4 149.8h.6v-.4zM90.2 149.4h.8l-.6 .4zM90.2 149.4l.2 1v-.6zM90.2 149.4l.2 1h-.2z"/>
<path d="M32.7 235.1l-1.1 3.1 1.3-3zM32.7 235.1l-1.1 3.1-.4 .1zM31.2 238.3l2.1-.1zM31.2 238.3l2.1-.1z"/>
<path d="M90.2 235.2l1.7 3.1-1.5-3.2zM90.2 235.2l1.7 3.1-.4-.1zM89.8 238.3h2.1zM89.8 238.2h1.7z"/>
<path d="M32 241.7v.4l.9-.4zM32 242.1l.9-.4-.2 .4zM32.9 241.7l-.2 .4 .2 .6zM32.7 242.1l.2 .6h-.2z"/>
<path d="M32.7 235.2v7.5h.2zM32.7 235.2h.2v7.5z"/>
<path d="M32 242.1h8.9v-.4zM32 241.7h8.9l-8.9 .4z"/>
<path d="M82.2 241.7v.4l8.8-.4zM82.2 242.1l8.8-.4v.4z"/>
<path d="M90.2 235.2v7.5h.2zM90.2 235.2h.2v7.5z"/>
<path d="M90.4 242.1h.6v-.4zM90.2 241.7h.8l-.6 .4zM90.2 241.7l.2 1v-.6zM90.2 241.7l.2 1h-.2z"/>
</g>
<!-- layer: -SOG Aciers Texte -->
<g fill="none" stroke="#000" stroke-width=".21">
<path d="M41.4 115.2h4.9v9.5M135.8 132.5v49.6h15.5M136.3 138.6h25.4M136.3 138.6a.53 .53 0 0 0-.5-.5 .53 .53 0 0 0-.5 .5h-19M116.7 146.5h18.6M135.3 146.5a.53 .53 0 0 1 .5-.5 .53 .53 0 0 1 .5 .5M136.3 146.5h19M139.9 144.1v4.8M155.3 144.1v4.8M56.7 185.5h32.2M88.9 198.3h-29v3.4M128.3 210.4h20.5v6.3"/>
<path d="M57.4 233.3h32.3M138.9 221.7v6h-10.7M146.1 222.5v4.5h5.2v-4.5M148.8 227v6.1h-20.5M46.7 241.9v10.1h40.1M51.1 241.9v10.1M55.5 241.9v10.1M59.9 241.9v10.1M64.3 241.9v10.1M68.7 241.9v10.1M73.1 241.9v10.1"/>
<circle cx="38.9" cy="115.2" r="2.48"/>
<circle cx="46.3" cy="124.6" r=".19"/>
<circle cx="113.9" cy="138.6" r="2.48"/>
<circle cx="114.2" cy="146.5" r="2.48"/>
<circle cx="91.5" cy="198.3" r="2.48"/>
<circle cx="91.5" cy="185.5" r="2.48"/>
<circle cx="153.8" cy="182" r="2.48"/>
<circle cx="125.8" cy="210.4" r="2.48"/>
<circle cx="92.1" cy="233.3" r="2.48"/>
<circle cx="125.8" cy="227.7" r="2.48"/>
<circle cx="125.8" cy="233.1" r="2.48"/>
<circle cx="89.3" cy="252" r="2.48"/>
<circle cx="94.3" cy="252" r="2.48"/>
</g>
<g fill="none" stroke="#000" stroke-width=".3">
<path d="M134.2 138.2l-.9 .9M136.2 132.1l-.9 .8M136.2 136.1l-.9 .8M138.1 138.2l-.8 .9M142.2 138.2l-.9 .9M146.1 138.2l-.8 .9M150.2 138.2l-.9 .9M154.1 138.2l-.8 .9M158.1 138.2l-.8 .9M162.1 138.2l-.8 .9M136.2 140.1l-.9 .8M136.2 144.1l-.9 .8"/>
<path d="M136.2 148.1l-.9 .8M136.2 152.1l-.9 .8M136.2 156.1l-.9 .8M140.3 143.7l-.9 .8M140.3 148.4l-.9 .9M155.7 143.7l-.8 .8M155.7 148.4l-.8 .9M136.2 160.1l-.9 .8M55.8 184.7l1.7 1.7M62.2 184.7l1.7 1.7M59 200.9l1.7 1.7M149.2 216.3l-.9 .8"/>
<path d="M56.6 232.5l1.7 1.7M61.5 232.5l1.7 1.7"/>
</g>
<!-- layer: -SOG titre -->
<path d="M20.7 36h12.6" fill="none" stroke="#000" stroke-width=".55"/>
<!-- layer: 0 -->
<path d="M16.8 25.4h177.9v251.7h-177.9zM119.1 269.5v7.6M148.4 269.5v7.6M171.6 269.5v7.6M194.7 269.5h-104.4v7.6" fill="none" stroke="#000" stroke-width=".59"/>
<g fill="none" stroke="#000" stroke-width=".21">
<path d="M142.5 150.8v1.1h1.1M142.5 143.2v1.2M142.5 145.1v1.2M142.5 147v1.2M142.5 148.9v1.2M143.6 141.5h-1.1v1M144.2 151.9h1.3M144.2 141.5h1.3M146.1 151.9h1.3M146.1 141.5h1.3M148 151.9h1.3M148 141.5h1.3"/>
<path d="M149.9 151.9h1.3M149.9 141.5h1.3M151.8 141.5h1.1v1M152.9 150.8v1.1h-1.1M152.9 143.2v1.2M152.9 145.1v1.2M152.9 147v1.2M152.9 148.9v1.2"/>
</g>
<!-- layer: -SOG Nomenclature -->
<g fill="#000" stroke="#000" stroke-width=".21">
<path d="M174.3 70.9h.3v1.6zM174.3 68.9h.3zM174.8 70.5h7.5zM181.9 70.5h.4zM182.1 70.9h.2v1.6zM182.1 68.9h.2z"/>
<path d="M174.3 70.5h.3zM174.3 70.5h.3z"/>
<path d="M174.3 70.5h.4zM174.3 70.5h.4z"/>
<path d="M174.3 70.9h.4zM174.3 70.9h.4z"/>
<path d="M174.3 68.9l.3 1.5v-1.5zM174.3 68.9l.3 1.5h-.3z"/>
<path d="M174.3 70.4l.3 .1zM174.3 70.4l.3 .1z"/>
<path d="M174.3 72.5h.3zM174.3 70.9l.3 1.6h-.3z"/>
<path d="M174.3 70.5h.4zM174.3 70.5h.4z"/>
<path d="M174.3 70.9h.3zM174.3 70.9h.3z"/>
<path d="M174.3 70.9h.4zM174.3 70.9h.4z"/>
<path d="M174.3 70.9h.4zM174.3 70.9h.3zM174.3 70.9h.3zM174.3 70.9h.3z"/>
<path d="M174.3 70.5h.4zM174.3 70.5h.4z"/>
<path d="M174.3 70.9h.4zM174.3 70.9h.5z"/>
<path d="M174.3 70.5h.5zM174.3 70.5h.5z"/>
<path d="M174.3 70.9h.5zM174.3 70.9h.5z"/>
<path d="M174.3 70.8h5.2zM174.3 70.8h7.6z"/>
<path d="M174.3 70.8h5.2zM174.3 70.8l.5 .1z"/>
<path d="M182.1 68.9l.2 1.5v-1.5zM182.1 68.9l.2 1.5h-.2z"/>
<path d="M182.1 70.4h.2zM182.1 70.4h.2z"/>
<path d="M182.1 70.4l.2 .1zM182 70.5h.3z"/>
<path d="M182 70.5h.3zM182 70.5h.3z"/>
<path d="M182 70.5h.3zM182 70.5h.3z"/>
<path d="M182 70.5h.3zM181.9 70.5h.4zM181.9 70.5h.4z"/>
<path d="M181.9 70.5h.4zM174.8 70.5h7.5zM174.8 70.5h7.5z"/>
<path d="M174.3 70.5l8 .3v-.3zM174.3 70.5l8 .3h-8z"/>
<path d="M181.9 70.8h.4zM181.9 70.8h.4z"/>
<path d="M181.9 70.8l.4 .1zM181.9 70.8l.4 .1z"/>
<path d="M182 70.9h.3zM182 70.9h.3z"/>
<path d="M182 70.9h.3zM182 70.9h.3z"/>
<path d="M182.1 70.9h.2zM182.1 70.9h.2z"/>
<path d="M182.1 72.5h.2zM182.1 70.9l.2 1.6h-.2z"/>
</g>
<!-- layer: -SOG Aciers Texte -->
<g fill="#000" stroke="#000" stroke-width=".21">
<path d="M46.3 124.4h.1zM46.2 124.4h.2z"/>
<path d="M46.2 124.4l.2 .1zM46.2 124.4l.2 .1zM46.2 124.5h.2zM46.2 124.5h.2z"/>
<path d="M46.2 124.8h.2zM46.2 124.8h.2z"/>
<path d="M46.2 124.5h.3zM46.2 124.5h.3z"/>
<path d="M46.2 124.8h.2zM46.2 124.8h.2z"/>
<path d="M46.1 124.5l.4 .1zM46.1 124.5l.4 .1z"/>
<path d="M46.1 124.6h.4zM46.1 124.6h.4z"/>
<path d="M46.1 124.6l.4 .1zM46.1 124.6l.4 .1z"/>
<path d="M46.1 124.7h.4zM46.1 124.7h.4z"/>
<path d="M46.1 124.7h.4zM46.1 124.7h.4z"/>
<path d="M46.1 124.7h.4zM46.1 124.7l.3 .1zM46.2 124.8h.2zM46.2 124.8h.2z"/>
<path d="M46.1 124.7h.4zM46.1 124.7h.4z"/>
</g>
<g font-size="5.4">
<text x="20.7" y="34.9">P001</text>
<text x="18.6" y="43.9">Nbr : 4</text>
<text x="19.3" y="49.7">26x26</text>
<text x="18" y="55.8">C25/30</text>
<text x="138.1" y="122.2">Coupe 1-1</text>
<text x="138.1" y="198.1">Coupe 2-2</text>
</g>
<g font-size="5">
<text x="35.5" y="148.3">2</text>
<text x="85.5" y="148.3">2</text>
<text x="35.5" y="240.6">1</text>
<text x="85.5" y="240.6">1</text>
</g>
<g font-size="4.3">
<text x="38.1" y="116.6">6</text>
<text x="113" y="140">3</text>
<text x="113.4" y="147.9">5</text>
<text x="152.9" y="183.5">4</text>
<text x="90.9" y="186.9">1</text>
<text x="90.7" y="199.7">2</text>
<text x="125.1" y="211.8">2</text>
<text x="125" y="229.1">6</text>
<text x="91.4" y="234.7">5</text>
<text x="125.3" y="234.4">1</text>
<text x="88.5" y="253.4">3</text>
<text x="93.4" y="253.4">4</text>
</g>
<g font-size="3.9">
<text x="117.4" y="138.1">8 ha6</text>
<text x="117.3" y="145.9">4 ha10</text>
<text x="80.3" y="185">4 ha10</text>
<text x="141.9" y="181.7">8 ha6</text>
<text x="80.2" y="197.8">18 ha6</text>
<text x="132" y="209.9">18 ha6</text>
<text x="129.4" y="227.2">IPN200</text>
<text x="80.9" y="232.8">4 ha10</text>
<text x="132" y="232.5">4 ha10</text>
<text x="77.7" y="251.3">8 ha6</text>
</g>
<g font-size="3.8">
<text x="92.2" y="274.6">Affaire : 0001</text>
<text x="120.6" y="274.7">Plan : 01</text>
<text x="150.9" y="274.6">Ech : 1/25</text>
<text x="174.6" y="274.6">Page : 01</text>
</g>
<g font-size="3.7">
<text x="145.3" y="29.3">Nomenclature Aciers</text>
<text x="124.8" y="35.7">1</text>
<text x="133.8" y="35.7">4 HA10</text>
<text x="151.3" y="35.7">2.72</text>
<text x="124.8" y="43.2">2</text>
<text x="133" y="43.2">18 HA 6</text>
<text x="153.4" y="43.2">1</text>
<text x="124.8" y="50.7">3</text>
<text x="133.8" y="50.7">8 HA 6</text>
<text x="151.3" y="50.7">1.10</text>
<text x="124.8" y="58.2">4</text>
<text x="133.8" y="58.2">8 HA 6</text>
<text x="151.3" y="58.2">1.10</text>
<text x="124.8" y="65.7">5</text>
<text x="133.8" y="65.7">4 HA10</text>
<text x="151.3" y="65.7">1.10</text>
<text x="124.8" y="73.2">6</text>
<text x="130.9" y="73.2">2 IPN 200</text>
<text x="151.3" y="73.2">3.00</text>
</g>
<g font-size="3.1">
<text x="75.6" y="127.1" transform="rotate(-90 75.6 127.1)">3.8</text>
<text x="71.2" y="145.7" transform="rotate(-90 71.2 145.7)">7x14</text>
<text x="174.5" y="148.1" transform="rotate(-90 174.5 148.1)">90</text>
<text x="146.3" y="173.5">90</text>
<text x="71.2" y="179.4" transform="rotate(-90 71.2 179.4)">3x23</text>
<text x="78.8" y="178.9" transform="rotate(-90 78.8 178.9)">275</text>
<text x="71.2" y="212.8" transform="rotate(-90 71.2 212.8)">7x14</text>
<text x="151.9" y="212">6</text>
<text x="158.5" y="221.1" transform="rotate(-90 158.5 221.1)">13</text>
<text x="162.2" y="216.7" transform="rotate(-90 162.2 216.7)">7</text>
<text x="162.7" y="224.5" transform="rotate(-90 162.7 224.5)">7</text>
<text x="71.2" y="231.5" transform="rotate(-90 71.2 231.5)">5</text>
</g>
<g font-size="2.9">
<text x="175.3" y="36.4">272</text>
<text x="176" y="41">16</text>
<text x="183.3" y="44.1">16</text>
<text x="167.1" y="50">10</text>
<text x="178.1" y="50.9">80</text>
<text x="189.1" y="50">10</text>
<text x="167.1" y="57.5">10</text>
<text x="178.1" y="58.4">80</text>
<text x="189.1" y="57.5">10</text>
<text x="185.4" y="64.2">26</text>
<text x="177.8" y="67.8">75</text>
<text x="174.2" y="75.3">IPN 200</text>
</g>
<text font-size="2.4" x="37.2" y="127.4">IPN 200</text>
</svg>
